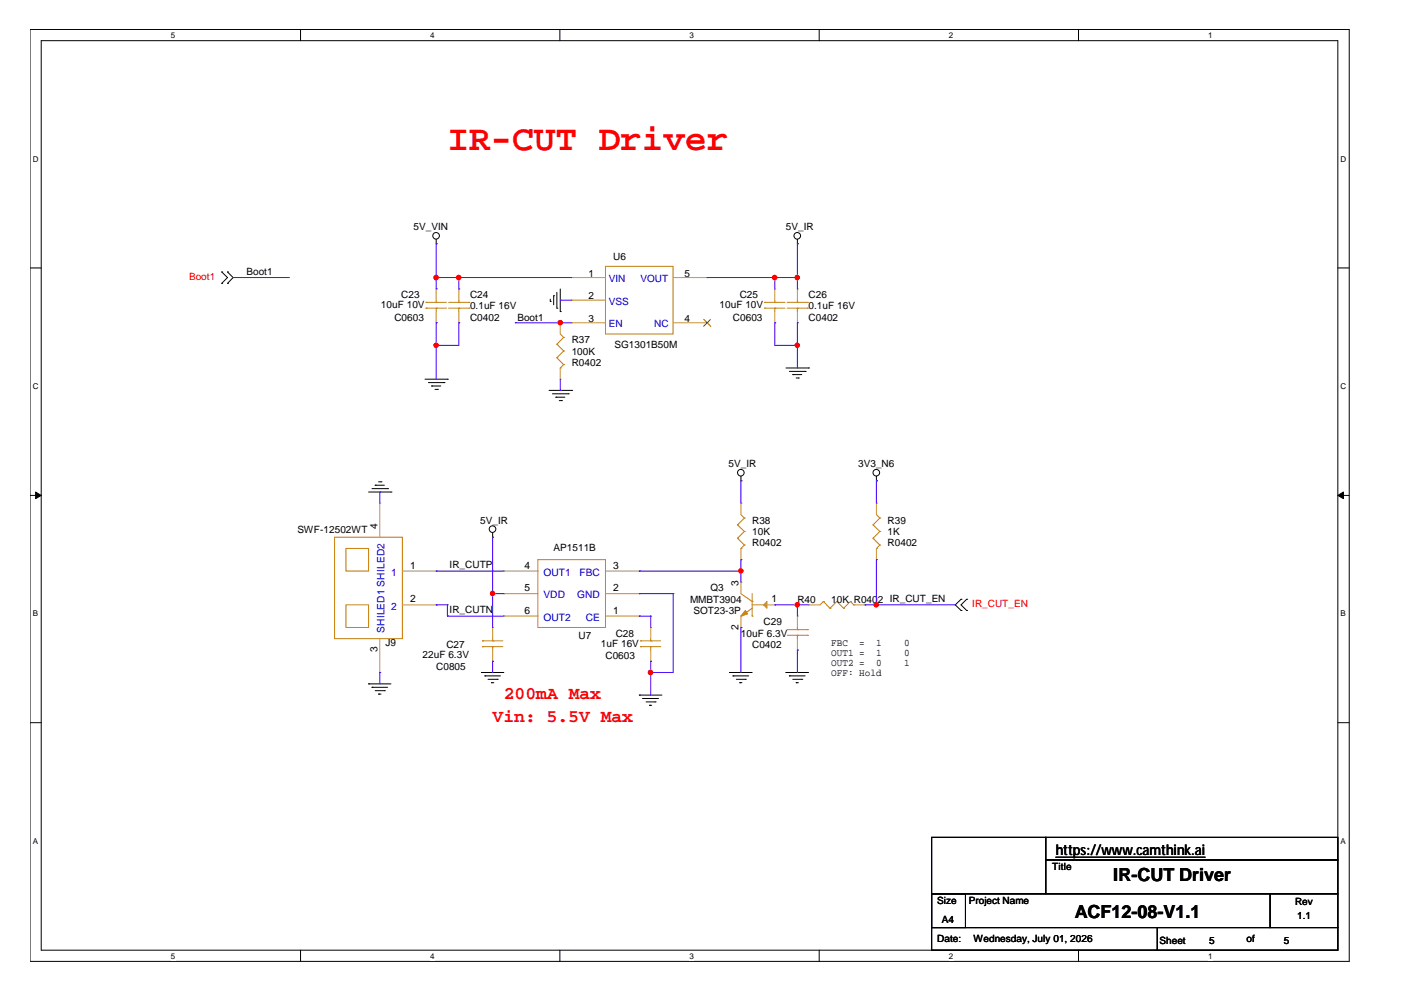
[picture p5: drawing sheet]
<svg xmlns="http://www.w3.org/2000/svg" width="297mm" height="210mm" viewBox="0 0 297 210" stroke-linecap="round" stroke-linejoin="round" font-family="sans-serif">
<path d="M6.3 6.2h279.2v197.2h-279.2zM8.7 8.6h274.3v192.5h-274.3z" fill="none" stroke="#000" stroke-width=".21"/>
<g fill="#fff">
<path d="M36.2 6.5h.9v1.9h-.9z"/>
<path d="M36.2 201.3h.9v1.9h-.9z"/>
</g>
<path d="M63.6 6.2v2.4M63.6 201.1v2.3" fill="none" stroke="#000" stroke-width=".21"/>
<g fill="#fff">
<path d="M91 6.5h.9v1.9h-.9z"/>
<path d="M91 201.3h.9v1.9h-.9z"/>
</g>
<path d="M118.4 6.2v2.4M118.4 201.1v2.3" fill="none" stroke="#000" stroke-width=".21"/>
<g fill="#fff">
<path d="M145.9 6.5h.9v1.9h-.9z"/>
<path d="M145.9 201.3h.9v1.9h-.9z"/>
</g>
<path d="M173.3 6.2v2.4M173.3 201.1v2.3" fill="none" stroke="#000" stroke-width=".21"/>
<g fill="#fff">
<path d="M200.7 6.5h1v1.9h-1z"/>
<path d="M200.7 201.3h1v1.9h-1z"/>
</g>
<path d="M228.2 6.2v2.4M228.2 201.1v2.3" fill="none" stroke="#000" stroke-width=".21"/>
<g fill="#fff">
<path d="M255.6 6.5h.9v1.9h-.9z"/>
<path d="M255.6 201.3h.9v1.9h-.9z"/>
<path d="M6.9 32.7h1.3v1.9h-1.3z"/>
<path d="M283.6 32.7h1.3v1.9h-1.3z"/>
<path d="M6.9 80.7h1.3v1.9h-1.3z"/>
<path d="M283.6 80.7h1.3v1.9h-1.3z"/>
</g>
<path d="M6.3 56.7h2.4M283 56.7h2.4" fill="none" stroke="#000" stroke-width=".21"/>
<g fill="#fff">
<path d="M6.9 128.9h1.2v1.9h-1.2z"/>
<path d="M283.6 128.9h1.2v1.9h-1.2z"/>
</g>
<path d="M6.3 104.8h2.4M283 104.8h2.4" fill="none" stroke="#000" stroke-width=".21"/>
<g fill="#000" stroke="#000" stroke-width=".21">
<path d="M7.5 104.1l1.2 .7-1.2 .7z" fill-rule="evenodd"/>
<path d="M283 104.8l1.2-.7v1.4z" fill-rule="evenodd"/>
</g>
<g fill="#fff">
<path d="M6.9 177h1.2v1.9h-1.2z"/>
<path d="M283.6 177h1.2v1.9h-1.2z"/>
</g>
<g fill="none" stroke="#000" stroke-width=".21">
<path d="M46.9 57.5h.1M46.9 60h.1M46.9 57.5l1.2 1.2-1.2 1.3M48.1 60h.1M48.1 57.5h.1M48.1 57.5l1.2 1.2-1.2 1.3M92.3 51.6h.1M92.3 50.6v1M168.7 51.6h.1M168.7 50.6v1M116.4 63.8h.1M116.4 63.3v.5"/>
<path d="M117.1 62.6h.1M117.1 62.6v1.9M117.8 65.2h.1M117.8 61.9v3.3M118.5 65.9h.1M118.5 61.1v4.8M166.3 77.9h4.8M167 78.6h3.3M167.7 79.3h.1M167.7 79.3h1.9M168.4 80h.5M168.9 80h.1"/>
<path d="M170.3 78.6h.1M171.1 77.9h.1M89.9 80.2h4.8M90.6 81h3.3M91.3 81.7h.1M91.3 81.7h2M92 82.4h.5M92.5 82.4h.1M93.9 81h.1M94.7 80.2h.1M116.2 82.6h4.7M116.9 83.3h3.3"/>
<path d="M117.6 84h.1M117.6 84h1.9M118.3 84.8h.5M118.8 84.8h.1M120.2 83.3h.1M120.9 82.6h.1M78 104.1h4.7M78.7 103.4h3.3M79.4 102.7h.1M79.4 102.7h1.9M80.1 102h.5M80.6 102h.1"/>
<path d="M82 103.4h.1M82.7 104.1h.1M104.2 113.7h.1M104.2 112.7v1M156.8 101.7h.1M156.8 100.8v.9M185.4 101.7h.1M185.4 100.8v.9M203.3 129.2h.1M203.3 126.8h.1M203.3 126.8l-1.2 1.2 1.2 1.2M204.5 126.8h.1"/>
<path d="M204.5 129.2h.1M204.5 126.8l-1.2 1.2 1.2 1.2M6.3 152.9h2.4M78 144.7h.1M78 144.7h4.7M78.7 145.4h.1M78.7 145.4h3.3M79.4 146.1h1.9M80.1 146.9h.1M80.1 146.9h.5M81.3 146.1h.1M101.9 142.3h.1"/>
<path d="M101.9 142.3h4.7M102.6 143h.1M102.6 143h3.3M103.3 143.7h1.9M104 144.5h.1M104 144.5h.5M105.2 143.7h.1M135.3 147.1h.1M135.3 147.1h4.7M136 147.8h.1M136 147.8h3.3M136.7 148.5h1.9"/>
<path d="M137.4 149.2h.1M137.4 149.2h.5M138.6 148.5h.1M154.3 142.3h.1M154.3 142.3h4.8M155.1 143h.1M155.1 143h3.3M155.8 143.7h1.9M156.5 144.5h.1M156.5 144.5h.5M157.7 143.7h.1M166.3 142.3h.1"/>
<path d="M166.3 142.3h4.8M167 143h.1M167 143h3.3M167.7 143.7h1.9M168.4 144.5h.1M168.4 144.5h.5M169.6 143.7h.1M283 152.9h2.4M197.1 177.2h24.1v11.9h-24.1zM221.2 177.2h61.8v4.8h-61.8zM197.1 189.1h7.2v7.2h-7.2zM197.1 189.1h71.6v7.2h-71.6z"/>
<path d="M197.1 196.3h47.8v4.8h-47.8zM221.2 182h61.8v7.1h-61.8zM223.4 181.4h31.6M244.9 196.3h38.1v4.8h-38.1zM268.7 189.1h14.3v7.2h-14.3z"/>
<circle cx="92.3" cy="49.9" r=".7"/>
<circle cx="168.7" cy="49.9" r=".7"/>
<circle cx="104.2" cy="112" r=".7"/>
<circle cx="156.7" cy="100" r=".7"/>
<circle cx="185.4" cy="100" r=".7"/>
</g>
<g fill="none" stroke="#cc8006" stroke-width=".21">
<path d="M128.1 56.4h14.3v14.3h-14.3zM90.1 65.2h.1M90.1 64h.1M90.1 65.2h4.3M90.1 64h4.3M92.3 64h.1M92.3 65.2h.1M92.3 63.5v.5M92.3 65.2v.7M94.9 65.2h4.3M94.9 64h4.3M97.1 64h.1"/>
<path d="M97.1 65.2h.1M97.1 63.5v.5M97.1 65.2v.7M99.2 65.2h.1M99.2 64h.1M117.8 72.8h.1M117.8 75.7h.1M117.8 72.8l1.5 1.5M117.8 75.7l1.5 1.4M118.5 77.9h.1M118.5 70.7l.8 .7M119.3 71.4h.1"/>
<path d="M119.3 74.3h.1M119.3 77.1h.1M119.3 71.4l-1.5 1.4M119.3 74.3l-1.5 1.4M119.3 77.1l-.8 .8M161.8 65.2h.1M161.8 64h.1M161.8 65.2h4.3M161.8 64h4.3M163.9 64h.1M163.9 65.2h.1M163.9 63.5v.5"/>
<path d="M163.9 65.2v.7M166.5 65.2h4.4M166.5 64h4.4M168.7 64h.1M168.7 65.2h.1M168.7 63.5v.5M168.7 65.2v.7M170.9 65.2h.1M170.9 64h.1M70.8 113.7h14.3v21.4h-14.3zM73.2 116h4.8v4.8h-4.8zM113.8 118.4h14.3v14.4h-14.3z"/>
<path d="M156 111.1h.1M156 113.9h.1M156 111.1l1.5 1.4M156 113.9l1.5 1.4M156.8 116h.1M156.8 108.9l.7 .7M157.5 109.6h.1M157.5 112.5h.1M157.5 115.3h.1M157.5 109.6l-1.5 1.5M157.5 112.5l-1.5 1.4M157.5 115.3l-.7 .7"/>
<path d="M184.7 111.1h.1M184.7 113.9h.1M184.7 111.1l1.4 1.4M184.7 113.9l1.4 1.4M185.4 116h.1M185.4 108.9l.7 .7M186.1 109.6h.1M186.1 112.5h.1M186.1 115.3h.1M186.1 109.6l-1.4 1.5M186.1 112.5l-1.4 1.4M186.1 115.3l-.7 .7"/>
<path d="M73.2 128h4.8v4.8h-4.8zM102.1 136.8h.1M102.1 135.6h.1M102.1 136.8h4.3M102.1 135.6h4.3M104.2 135.6h.1M104.2 136.8h.1M104.2 135.1v.5M104.2 136.8v.8M135.5 136.8h.1M135.5 135.6h.1M135.5 136.8h4.3"/>
<path d="M135.5 135.6h4.3M137.7 135.6h.1M137.7 136.8h.1M137.7 135.1v.5M137.7 136.8v.8M156.8 130.4h.1M156.8 125.6l2.3 1.7M159.1 127.3h.1M159.1 130.4h.1M159.1 128.7l-2.3 1.7M159.1 125.6v4.8M159.1 128h2.4"/>
<path d="M161.5 128h.1M166.5 134.4h4.4M166.5 133.2h4.4M168.7 133.2h.1M168.7 134.4h.1M168.7 132.8v.4M168.7 134.4v.7M170.9 134.4h.1M170.9 133.2h.1M174.2 127.3h.1M174.2 127.3l-.7 .7M174.2 127.3l1.4 1.4"/>
<path d="M175.6 128.7h.1M177 127.3h.1M177 127.3l-1.4 1.4M177 127.3l1.5 1.4M178.5 128.7h.1M179.9 127.3h.1M179.9 127.3l-1.4 1.4M179.9 127.3l.7 .7M180.6 128h.1"/>
</g>
<g fill="none" stroke="#a84" stroke-width=".21">
<path d="M120.9 58.7h.1M120.9 58.7h7.2M142.4 58.7h7.2M149.6 58.7h.1M92.3 61.1h.1M92.3 68.3h.1M92.3 61.1v2.4M92.3 65.9v2.4M97.1 61.1h.1M97.1 68.3h.1M97.1 61.1v2.4M97.1 65.9v2.4"/>
<path d="M118.5 68.3h.1M118.5 68.3v2.4M118.5 77.9v2.3M120.9 63.5h.1M120.9 68.3h.1M120.9 63.5h7.2M120.9 68.3h7.2M142.4 68.3h7.2M149.6 68.3h.1M163.9 61.1h.1M163.9 68.3h.1M163.9 61.1v2.4"/>
<path d="M163.9 65.9v2.4M168.7 61.1h.1M168.7 68.3h.1M168.7 61.1v2.4M168.7 65.9v2.4M118.5 80.2h.1M80.3 106.5h.1M80.3 106.5v7.2M156.8 106.5h.1M156.8 118.4h.1M156.8 106.5v2.4M156.8 116v2.4"/>
<path d="M185.4 106.5h.1M185.4 118.4h.1M185.4 106.5v2.4M185.4 116v2.4M80.3 135.1v7.2M85.1 120.8h7.2M85.1 128h7.2M92.3 120.8h.1M92.3 128h.1M104.2 132.8h.1M104.2 139.9h.1M104.2 132.8v2.3"/>
<path d="M104.2 137.6v2.3M106.6 120.8h.1M106.6 125.6h.1M106.6 130.4h.1M106.6 130.4h7.2M106.6 125.6h7.2M106.6 120.8h7.2M128.1 130.4h7.2M128.1 125.6h7.2M128.1 120.8h7.2M135.3 130.4h.1M135.3 125.6h.1"/>
<path d="M135.3 120.8h.1M137.7 132.8h.1M137.7 139.9h.1M137.7 132.8v2.3M137.7 137.6v2.3M156.8 123.2h.1M156.8 132.8h.1M156.8 123.2v2.4M156.8 130.4v2.4M161.5 128h2.4M163.9 128h.1M168.7 130.4h.1"/>
<path d="M168.7 137.6h.1M168.7 130.4v2.4M168.7 135.1v2.5M171.1 128h.1M171.1 128h2.4M180.6 128h2.4M183 128h.1M80.3 142.3h.1"/>
</g>
<path d="M148.9 67.6l1.5 1.5M150.3 67.6l-1.5 1.5" fill="none" stroke="#804000" stroke-width=".21"/>
<path d="M157.7 129.2l.5 .7-1.4 .5z" fill-rule="evenodd" fill="#cc8006" stroke="#cc8006" stroke-width=".21"/>
<path d="M162.3 127.3v1.4l-.8-.7z" fill-rule="evenodd" fill="#a84" stroke="#a84" stroke-width=".21"/>
<g fill="none" stroke="#4200ff" stroke-width=".21">
<path d="M49.3 58.7h.1M49.3 58.7h12M92.3 51.6h.1M92.3 58.7h.1M92.3 51.6v9.5M92.3 58.7h28.6M97.1 58.7h.1M97.1 58.7v2.4M149.6 58.7h.1M149.6 58.7h19.1M163.9 58.7h.1M163.9 58.7v2.4"/>
<path d="M168.7 51.6h.1M168.7 58.7h.1M168.7 51.6v9.5M92.3 61.1h.1M92.3 68.3h.1M92.3 73.1h.1M92.3 68.3v11.9M97.1 61.1h.1M97.1 68.3h.1M97.1 68.3v4.8h-4.8M109 68.3h.1M109 68.3h11.9"/>
<path d="M118.5 63.5h.1M118.5 68.3h.1M118.5 63.5h2.4M163.9 68.3h.1M163.9 68.3v4.8h4.8M168.7 68.3h.1M168.7 73.1h.1M168.7 68.3v9.6M118.5 82.6h.1M118.5 80.2v2.4M80.3 104.1h.1M80.3 104.1v2.4"/>
<path d="M104.2 113.7h.1M104.2 113.7v19.1M156.8 101.7h.1M156.8 118.4h.1M156.8 101.7v4.8M156.8 118.4v4.8M185.4 101.7h.1M185.4 118.4h.1M185.4 101.7v4.8M185.4 118.4v9.6M92.3 120.8h.1M92.3 128h.1"/>
<path d="M92.3 120.8h14.3M92.3 128h2.4M94.7 128h.1M94.7 130.4h.1M94.7 128v2.4M94.7 130.4h11.9M104.2 125.6h.1M104.2 139.9h.1M104.2 139.9v2.4M104.2 125.6h2.4M135.3 120.8h.1M135.3 125.6h.1"/>
<path d="M135.3 130.4h.1M135.3 120.8h21.5M135.3 125.6h7.1M135.3 130.4h2.4M137.7 130.4h.1M137.7 139.9h.1M137.7 130.4v2.4M137.7 139.9v7.2M142.4 125.6h.1M142.4 125.6v16.7h-4.7M156.8 120.8h.1M156.8 132.8h.1"/>
<path d="M156.8 132.8v9.5M163.9 128h.1M163.9 128h7.2M168.7 128h.1M168.7 137.6h.1M168.7 128v2.4M168.7 137.6v4.7M183 128h.1M183 128h19.1M185.4 128h.1M80.3 142.3h.1M80.3 142.3v2.4"/>
<path d="M137.7 142.3h.1"/>
</g>
<g fill="#f00" stroke="#f00" stroke-width=".21">
<circle cx="92.2" cy="58.7" r=".46"/>
<circle cx="168.7" cy="58.7" r=".46"/>
<circle cx="156.7" cy="120.8" r=".45"/>
<circle cx="97" cy="58.7" r=".46"/>
<circle cx="163.9" cy="58.7" r=".46"/>
<circle cx="104.2" cy="125.6" r=".46"/>
<circle cx="168.7" cy="128" r=".45"/>
<circle cx="185.4" cy="128" r=".46"/>
<circle cx="118.5" cy="68.3" r=".46"/>
<circle cx="92.3" cy="73.1" r=".45"/>
<circle cx="137.6" cy="142.3" r=".47"/>
<circle cx="168.7" cy="73.1" r=".45"/>
</g>
<text font-size="7.6" fill="#f00" x="94.7" y="31.7">IR-CUT Driver</text>
<g font-size="3.8" fill="#f00">
<text x="106.6" y="147.9">200mA Max</text>
<text x="104.2" y="152.7">Vin: 5.5V Max</text>
</g>
<g font-size="3.8">
<text x="235.5" y="186.4">IR-CUT Driver</text>
<text x="227.4" y="194.3">ACF12-08-V1.1</text>
</g>
<text font-size="3.1" x="223.4" y="180.9">https://www.camthink.ai</text>
<g font-size="2.2">
<text x="79.8" y="112" transform="rotate(-90 79.8 112)">4</text>
<text x="86.8" y="120.3">1</text>
<text x="111" y="120.3">4</text>
<text x="111" y="125.1">5</text>
<text x="129.8" y="125.1">2</text>
<text x="129.8" y="120.3">3</text>
<text x="156.3" y="124" transform="rotate(-90 156.3 124)">3</text>
<text x="86.8" y="127.5">2</text>
<text x="111" y="129.9">6</text>
<text x="129.8" y="129.9">1</text>
<text x="163.2" y="127.5">1</text>
<text x="156.3" y="133.2" transform="rotate(-90 156.3 133.2)">2</text>
<text x="79.8" y="138" transform="rotate(-90 79.8 138)">3</text>
</g>
<g font-size="2.2" fill="#00c">
<text x="82.8" y="121.8">1</text>
<text x="115" y="121.8">OUT1</text>
<text x="122.6" y="121.8">FBC</text>
<text x="82.8" y="129">2</text>
<text x="115" y="126.6">VDD</text>
<text x="115" y="131.4">OUT2</text>
<text x="122.1" y="126.6">GND</text>
<text x="123.9" y="131.4">CE</text>
<text x="81.4" y="134" transform="rotate(-90 81.4 134)">SHILED1 SHILED2</text>
</g>
<g font-size="2.1">
<text x="87.5" y="48.7">5V_VIN</text>
<text x="166.3" y="48.7">5V_IR</text>
<text x="52.2" y="58.3">Boot1</text>
<text x="124.5" y="58.6">1</text>
<text x="129.8" y="55">U6</text>
<text x="144.8" y="58.6">5</text>
<text x="80.6" y="65.2">10uF 10V</text>
<text x="84.9" y="63.1">C23</text>
<text x="99.4" y="63.1">C24</text>
<text x="99.4" y="65.5">0.1uF 16V</text>
<text x="124.5" y="63.3">2</text>
<text x="152.2" y="65.2">10uF 10V</text>
<text x="156.5" y="63.1">C25</text>
<text x="171.1" y="63.1">C26</text>
<text x="171.1" y="65.5">0.1uF 16V</text>
<text x="83.4" y="67.9">C0603</text>
<text x="99.4" y="67.9">C0402</text>
<text x="109.5" y="67.8">Boot1</text>
<text x="124.5" y="68.1">3</text>
<text x="144.8" y="68.1">4</text>
<text x="155.1" y="67.9">C0603</text>
<text x="171.1" y="67.9">C0402</text>
<text x="120.9" y="72.6">R37</text>
<text x="120.9" y="75">100K</text>
<text x="120.9" y="77.4">R0402</text>
<text x="130" y="73.6">SG1301B50M</text>
<text x="154.1" y="98.9">5V_IR</text>
<text x="181.6" y="98.9">3V3_N6</text>
<text x="62.9" y="112.7">SWF-12502WT</text>
<text x="101.6" y="110.8">5V_IR</text>
<text x="159.1" y="110.8">R38</text>
<text x="159.1" y="113.2">10K</text>
<text x="187.8" y="110.8">R39</text>
<text x="187.8" y="113.2">1K</text>
<text x="117.1" y="116.6">AP1511B</text>
<text x="159.1" y="115.6">R0402</text>
<text x="187.8" y="115.6">R0402</text>
<text x="95.1" y="120.2">IR_CUTP</text>
<text x="150.3" y="125.2">Q3</text>
<text x="95.1" y="129.7">IR_CUTN</text>
<text x="146" y="127.6">MMBT3904</text>
<text x="146.7" y="129.9">SOT23-3P</text>
<text x="168.7" y="127.6">R40</text>
<text x="175.9" y="127.6">10K R0402 IR_CUT_EN</text>
<text x="81.5" y="136.6">J9</text>
<text x="94.4" y="137.1">C27</text>
<text x="122.4" y="135.2">U7</text>
<text x="127.1" y="136.9">1uF 16V</text>
<text x="130.3" y="134.7">C28</text>
<text x="156.8" y="134.7">10uF 6.3V</text>
<text x="159.1" y="137.1">C0402</text>
<text x="161.5" y="132.3">C29</text>
<text x="175.9" y="136.8">FBC</text>
<text x="181.8" y="136.8">=</text>
<text x="185.3" y="136.8">1</text>
<text x="191.3" y="136.8">0</text>
<text x="89.4" y="139.2">22uF 6.3V</text>
<text x="92.3" y="141.9">C0805</text>
<text x="128.1" y="139.5">C0603</text>
<text x="175.9" y="138.9">OUT1 =</text>
<text x="175.9" y="141">OUT2 =</text>
<text x="175.9" y="143.1">OFF: Hold</text>
<text x="185.3" y="138.9">1</text>
<text x="185.3" y="141">0</text>
<text x="191.3" y="138.9">0</text>
<text x="191.3" y="141">1</text>
<text x="222.6" y="184.1">Title</text>
<text x="198.3" y="191.3">Size</text>
<text x="205" y="191.3">Project Name</text>
<text x="274" y="191.5">Rev</text>
<text x="199.3" y="195.3">A4</text>
<text x="274.4" y="194.4">1.1</text>
<text x="198.3" y="199.4">Date:</text>
<text x="206" y="199.4">Wednesday, July 01, 2026</text>
<text x="245.3" y="199.7">Sheet</text>
<text x="255.8" y="199.7">5</text>
<text x="263.7" y="199.4">of</text>
<text x="271.6" y="199.7">5</text>
</g>
<g font-size="2.1" fill="#f00">
<text x="40" y="59.3">Boot1</text>
<text x="205.7" y="128.5">IR_CUT_EN</text>
</g>
<g font-size="2.1" fill="#00c">
<text x="128.8" y="59.7">VIN</text>
<text x="135.5" y="59.7">VOUT</text>
<text x="128.8" y="64.5">VSS</text>
<text x="128.8" y="69.3">EN</text>
<text x="138.4" y="69.3">NC</text>
</g>
<g font-size="1.7">
<text x="36.2" y="8">5</text>
<text x="91" y="8">4</text>
<text x="145.9" y="8">3</text>
<text x="200.7" y="8">2</text>
<text x="255.6" y="8">1</text>
<text x="6.9" y="34.2">D</text>
<text x="283.6" y="34.2">D</text>
<text x="6.9" y="82.3">C</text>
<text x="283.6" y="82.3">C</text>
<text x="6.9" y="130.4">B</text>
<text x="283.6" y="130.4">B</text>
<text x="6.9" y="178.5">A</text>
<text x="283.6" y="178.5">A</text>
<text x="36.2" y="202.8">5</text>
<text x="91" y="202.8">4</text>
<text x="145.9" y="202.8">3</text>
<text x="200.7" y="202.8">2</text>
<text x="255.6" y="202.8">1</text>
</g>
</svg>
